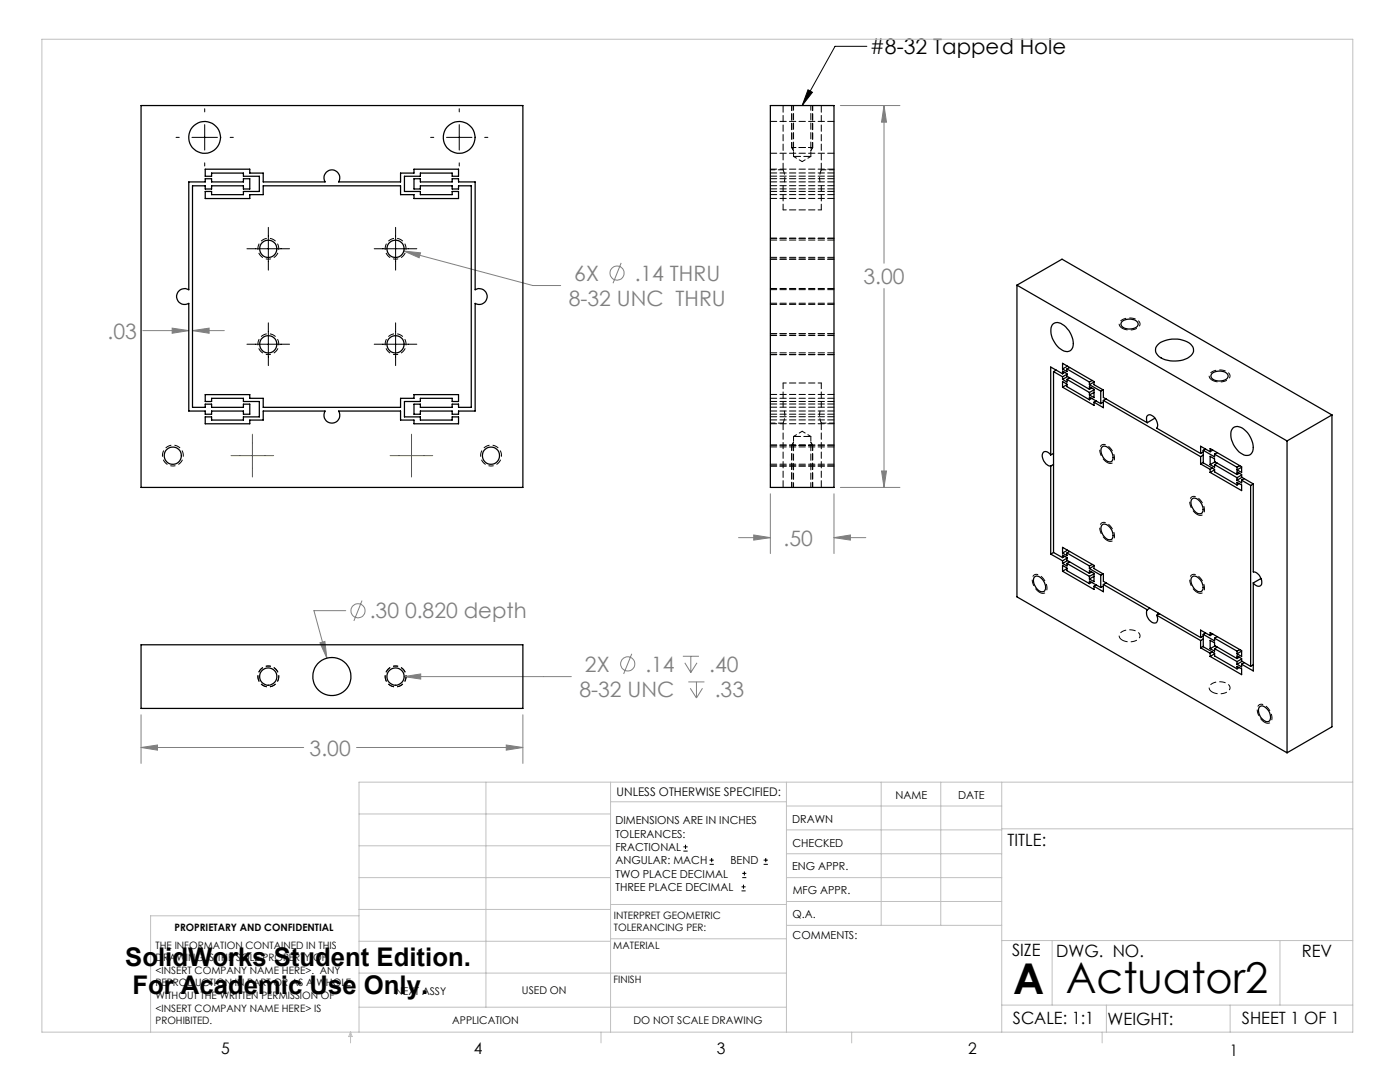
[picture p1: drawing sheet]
<svg xmlns="http://www.w3.org/2000/svg" width="279mm" height="216mm" viewBox="0 0 279 216" stroke-linecap="round" stroke-linejoin="round" font-family="sans-serif">
<g fill="none" stroke="#808080" stroke-width=".2">
<path d="M167.7 21.1h11.9M176.4 21.1l.5 3.3h-1zM176.4 21.1v31.4M80.6 50.1l3.3 .3-.3 1zM80.6 50.1l25.7 6.9h5.6M124 52.5l-1.7 4M176.4 57.6v39.7M28.5 66h9.2M34.4 65.5l3.3 .5-3.3 .5zM38.4 66l3.3-.5v1zM38.4 66h6.4M153.7 98.5v12"/>
<path d="M166.4 98.5v12M167.7 97.3h11.9M175.9 94h1l-.5 3.3zM72.2 119.8l-1.6 4.1M147.4 107.3h6.3M150.4 106.8l3.3 .5-3.3 .5zM166.4 107.3l3.3-.5v1zM166.4 107.3h6.4M63.9 128.3l.9-.3 .4 3.3zM69 121.8h-6.3l2.5 9.5M80.6 135l3.4-.5v1zM80.6 135h33.4"/>
<path d="M126.1 130.5l-1.6 4M136.3 131h3.2M136.7 132.3l1.2 1.9M137.4 136.1h3.2M137.8 137.3l1.2 2M137.9 131v3.2M139 136.1v3.2M139.1 132.3l-1.2 1.9M140.2 137.3l-1.2 2M28.2 149.2l3.2-.5v1zM28.2 142.6v9.7M28.2 149.2h32.4"/>
<path d="M71.2 149.2h33.2M101 148.7l3.4 .5-3.4 .5zM104.4 142.6v9.7"/>
<circle cx="123.1" cy="54.5" r="1.42"/>
<circle cx="71.4" cy="121.9" r="1.41"/>
<circle cx="125.3" cy="132.5" r="1.41"/>
</g>
<g fill="none" stroke="#000" stroke-width=".2">
<path d="M161.3 17.9l.8 .5-2 2.7zM173 9.2h-6.3l-6.6 11.9M35.1 27.4h.7M38.3 27.4h5.1M40.9 21.7v.6M40.9 24.9v5.1M40.9 32.5v.6M45.9 27.4h.7M85.9 27.4h.7M89.1 27.4h5.1M91.7 21.7v.6M91.7 24.9v5.1"/>
<path d="M91.7 32.5v.6M96.7 27.4h.7M49.3 49.6h8.5M53.6 45.4v8.5M74.7 49.6h8.5M79 45.4v8.5M49.3 68.7h8.5M53.6 64.4v8.6M74.7 68.7h8.5M79 64.4v8.6M136.4 169.8h.8M136.4 169h.8"/>
<path d="M136.8 168.6v.8M141.6 172.5h.9M141.6 171.6h.9M142 171.2v.8M148 177.8h.8M148 177h.8M148.1 175.1h.8M148.1 174.3h.8M148.4 176.5v.8M148.6 173.9v.8M152.4 172.5h.8M152.4 171.6h.8"/>
<path d="M152.8 171.2v.8"/>
</g>
<path d="M53.6 51.7a2.08 2.08 0 0 1-1.9-3.1 2.08 2.08 0 0 1 3.6-.1 2.08 2.08 0 0 1-1.5 3.2h-.2M79 51.7a2.08 2.08 0 0 1-1.9-3.1 2.08 2.08 0 0 1 3.6-.1 2.08 2.08 0 0 1-1.5 3.2h-.2M53.6 70.8a2.08 2.08 0 0 1-1.9-3.1 2.08 2.08 0 0 1 3.6-.2 2.08 2.08 0 0 1-1.5 3.2l-.2 .1M79 70.8a2.08 2.08 0 0 1-1.9-3.1 2.08 2.08 0 0 1 3.6-.2 2.08 2.08 0 0 1-1.5 3.2l-.2 .1M34.5 93a2.08 2.08 0 0 1-1.8-3.1 2.08 2.08 0 0 1 3.5-.2 2.08 2.08 0 0 1-1.5 3.3h-.2M98 93a2.08 2.08 0 0 1-1.8-3.1 2.08 2.08 0 0 1 3.5-.2 2.08 2.08 0 0 1-1.5 3.3h-.2M53.6 132.9a2.08 2.08 0 0 0-1.9 3.1 2.08 2.08 0 0 0 3.6 .1 2.08 2.08 0 0 0-1.5-3.2h-.2M53.6 132.9a2.08 2.08 0 0 1 1.8 3.1 2.08 2.08 0 0 1-3.6 .1 2.08 2.08 0 0 1 1.5-3.2h.3M79 132.9a2.08 2.08 0 0 0-1.9 3.1 2.08 2.08 0 0 0 3.6 .1 2.08 2.08 0 0 0-1.5-3.2h-.2M79 132.9a2.08 2.08 0 0 1 1.8 3.1 2.08 2.08 0 0 1-3.6 .1 2.08 2.08 0 0 1 1.5-3.2h.3" fill="none" stroke="#000" stroke-width=".2" stroke-dasharray="1.3 .6" stroke-dashoffset=".8" stroke-linecap="butt"/>
<path d="M224 65.5a.96 .96 0 0 1-.6-1.1 .96 .96 0 0 1 .9-.8 2.65 2.65 0 0 1 3.2 .8 1.41 1.41 0 0 1-1.7 1.4h-1l-.8-.3M241.9 75.9a.96 .96 0 0 1-.6-1.1 .96 .96 0 0 1 .9-.8 2.65 2.65 0 0 1 3.2 .8 1.41 1.41 0 0 1-1.6 1.4h-1l-.9-.3M220.9 92.3a2.73 2.73 0 0 1-1.2-3.4 1.41 1.41 0 0 1 2.1 .7 2.04 2.04 0 0 1 .2 2.8l-.5 .1-.6-.2M207.5 118.2a2.73 2.73 0 0 1-1.2-3.4 1.41 1.41 0 0 1 2 .8 2.04 2.04 0 0 1 .2 2.7l-.5 .1-.5-.2M220.9 107.8a2.73 2.73 0 0 1-1.2-3.3 1.41 1.41 0 0 1 2.1 .7 2.04 2.04 0 0 1 .2 2.7l-.5 .1-.6-.2M238.9 118.2a2.73 2.73 0 0 1-1.2-3.4 1.41 1.41 0 0 1 2 .8 2.04 2.04 0 0 1 .3 2.7l-.5 .1-.6-.2M238.9 102.6a2.73 2.73 0 0 1-1.2-3.3 1.41 1.41 0 0 1 2 .7 2.04 2.04 0 0 1 .3 2.7l-.5 .1-.6-.2M224 127.7a2.73 2.73 0 0 0 3.5-.6 1.41 1.41 0 0 0-1.7-1.4 2.04 2.04 0 0 0-2.4 1.2l.1 .4 .5 .4M241.9 138.1a2.73 2.73 0 0 0 3.5-.6 1.41 1.41 0 0 0-1.6-1.4 2.04 2.04 0 0 0-2.5 1.1l.2 .5 .4 .4M252.4 144.1a2.73 2.73 0 0 1-1.2-3.3 1.41 1.41 0 0 1 2 .7 2.04 2.04 0 0 1 .2 2.7l-.5 .1-.5-.2" fill="none" stroke="#000" stroke-width=".2" stroke-dasharray="1.3 .6" stroke-dashoffset=".1" stroke-linecap="butt"/>
<g fill="none" stroke="#c0c0c0" stroke-width=".2">
<path d="M8.4 7.8h261.6v198.2h-261.6zM97 156.1v44.9M121.8 156.1v49.9M121.8 160h35.2M157 156.1v49.9M175.9 156.1v28.5M187.7 156.1v28.5M199.9 156.1v49.9M270 156.1h-198.4v49.9M71.6 175.1h50.2M71.6 168.8h50.2M71.6 162.4h50.2"/>
<path d="M157 170.4h42.9M157 165.6h42.9M157 160.8h42.9M157 175.1h42.9M157 179.9h42.9M199.9 165.4h70.1M71.6 194.2h85.4M71.6 187.8h50.2M71.6 181.5h50.2M71.6 182.7h-41.5v23.3M121.8 187.3h35.2M121.8 180.5h35.2"/>
<path d="M157 184.6h42.9M199.9 187.7h70.1M210 187.7v12.9M255.4 187.7v12.9M70 206v2.1M70 206l.3 .8h-.7zM71.6 201h85.4M119.9 206v2.1M170 206v2.1M199.9 200.6h70.1M220 206v2.1M220.8 200.6v5.4"/>
<path d="M245.5 200.6v5.4"/>
</g>
<path d="M153.7 47.5h12.7M153.7 51.7h12.7M153.7 66.6h12.7M153.7 70.8h12.7M153.7 88.8h12.7M153.7 93h12.7" fill="none" stroke="#000" stroke-width=".2" stroke-dasharray="1.3 .6"/>
<path d="M158 21.1v8.3M162.2 21.1v8.3M158 97.3v-8.4M162.2 97.3v-8.4" fill="none" stroke="#000" stroke-width=".2" stroke-dasharray="1.3 .6" stroke-dashoffset=".3"/>
<path d="M158 29.4l.4 .6M162.2 29.4l-.4 .6M158 88.9l.4-.6M162.2 88.9l-.4-.6" fill="none" stroke="#000" stroke-width=".2" stroke-dasharray="1.3 .6" stroke-dashoffset=".4"/>
<path d="M158 29.4h4.2M162.2 88.9h-4.2" fill="none" stroke="#000" stroke-width=".2" stroke-dasharray="1.3 .6" stroke-dashoffset=".5"/>
<path d="M46.1 90.9h8.5M50.4 86.6v8.6M77.9 90.9h8.5M82.1 86.6v8.6" fill="none" stroke="#808000" stroke-width=".2"/>
<path d="M80.6 50.1l3 1.3 .3-1zM34.4 65.5l3.3 .5-3.3 .5zM38.4 66l3.3-.5v1zM175.9 94h1l-.5 3.3zM176.4 21.1l.5 3.3h-1zM150.4 106.8l3.3 .5-3.3 .5zM166.4 107.3l3.3-.5v1zM28.2 149.2l3.2-.5v1zM101 148.7l3.4 .5-3.4 .5zM63.9 128.3l1.3 3-.4-3.3zM80.6 135l3.4 .5v-1z" fill="#808080"/>
<path d="M161.3 17.9l.8 .5-2 2.7z" fill="#000"/>
<g fill="none" stroke="#000" stroke-width=".25">
<path d="M28.2 21.1h76.2v76.2h-76.2zM37.7 36.3h3.3v-.6h1.2v.6h6.4v-.6h1.2v2h-1.2v-.6h-6.4v.6h-1.2v-.6h-2.6v44.2h2.6v-.7h1.2v.7h6.4v-.7h1.2v2.1h-1.2v-.7h-6.4v.7h-1.2v-.7h-3.3v-21.5a1.6 1.6 0 0 1-2.5-1.3 1.6 1.6 0 0 1 2.5-1.4zM41 33.8h8.8v.7h2.7v1.8h12.4a1.59 1.59 0 0 1 1.3-2.4 1.59 1.59 0 0 1 1.4 2.4h12.3v-1.8h2.7v-.7h8.9v1.4h-1.3v-.7h-6.3v.7h-3.2v3h3.2v.6h6.3v-.6h1.3v1.4h-8.9v-.8h-2.7v-1.7h-27.4v1.7h-2.7v.8h-8.8v-1.4h1.2v.6h6.4v-.6h3.2v-3h-3.2v-.7h-6.4v.7h-1.2zM82.6 35.7h1.3v.6h6.3v-.6h1.3v.6h3.3v21.5a1.59 1.59 0 0 1 2.4 1.4 1.59 1.59 0 0 1-2.4 1.3v21.5h-3.3v.7h-1.3v-.7h-6.3v.7h-1.3v-2.1h1.3v.7h6.3v-.7h1.3v.7h2.6v-44.2h-2.6v.6h-1.3v-.6h-6.3v.6h-1.3zM153.7 21.1h12.7v76.2h-12.7zM203 56.9l53.9 31.1M203 56.9v62.2l53.9 31.1M203 56.9l8.9-5.2 53.9 31.1M41 78.7h8.8v.8h2.7v1.8h27.4v-1.8h2.7v-.8h8.9v1.4h-1.3v-.6h-6.3v.6h-3.2v3.1h3.2v.6h6.3v-.6h1.3v1.4h-8.9v-.8h-2.7v-1.8h-12.3a1.59 1.59 0 0 1-1.4 2.4 1.59 1.59 0 0 1-1.3-2.4h-12.4v1.8h-2.7v.8h-8.8v-1.4h1.2v.6h6.4v-.6h3.2v-3.1h-3.2v-.6h-6.4v.6h-1.2zM210 64.8a1.59 1.59 0 0 1 2.4 .1 4.3 4.3 0 0 1 1.6 4.7 1.42 1.42 0 0 1-2.3 .1 4.2 4.2 0 0 1-1.7-4.9zM210.3 74.2v36M210.3 74.2l1.8 1"/>
<path d="M210.8 73.8l-.5 .4M212.1 73.6v-1.1l6.2 3.6v.7l1.9 1v1.5l8.8 5M212.1 77.3l6.2 3.6v-.6M212.1 74.6v-.6l.8 .6v.5l4.5 2.6M212.1 75.2v.5M212.1 77.3v-1.2l.8 .6v.5l4.5 2.6M212.1 73.6l.8 .6v-.6M212.1 75.7l.8 .5v-.5M212.1 74.6l-2.4-1.4v17.6M212.5 74.3l-.4 .3M212.9 73.6l4.5 2.6M212.9 75.7l4.5 2.6"/>
<path d="M212.9 76.8l-.8 .5M212.9 74.7l-.8 .5M213 73.1l-.9 .5M213 75.1l-.9 .6M213.5 73.3l-.6 .3M213.5 75.4l-.6 .3M217.4 77.7v-.5l.9 .5v1.6l-.9-.5M217.4 76.2v.6M217.4 78.3v.5M217.4 79.8v-.6l2.3 1.3M217.4 76.8l2.3 1.2M217.9 77.4l-.5 .3"/>
<path d="M217.9 79.5l-.5 .3M218 75.9l-.6 .3M218.3 76.2l-.9 .6M218.3 78.3l-.9 .5M218.3 77.8l-.9 .5M219.7 78v2.5M220.1 77.8l-.4 .2M220.2 79.9v1.5l-1.9-1.1M220.2 79.9l19.4 11.2M220.8 79.6l-.6 .3M223.9 64.2a2.23 2.23 0 0 1 3.2 .3 1.29 1.29 0 0 1-1.6 1.2 1.49 1.49 0 0 1-1.8-1.1zM231 68.9a5.4 5.4 0 0 1 6.8 0 1.45 1.45 0 0 1-.5 2.3 5.5 5.5 0 0 1-6.2-.3 1.43 1.43 0 0 1-.1-2z"/>
<path d="M241.8 74.6a2.23 2.23 0 0 1 3.3 .3 1.28 1.28 0 0 1-1.6 1.1 1.48 1.48 0 0 1-1.8-1zM209.7 90.8l-.2-.3a.83 .83 0 0 0-1.2-.3 .83 .83 0 0 0-.2 1.2 1.91 1.91 0 0 0 1.6 1.6M209.7 93v17.6M210.3 90.5l-.6 .3M210.3 92.7l-.6 .3M218.8 80l-.5 .3M220 89.2a1.32 1.32 0 0 1 1.8 .8 1.54 1.54 0 0 1 0 2.1 2.06 2.06 0 0 1-2.1-2.2zM220.2 80.2l-.5 .3M229 84.3l-.2-.3a.78 .78 0 0 1 .2-1.1 .78 .78 0 0 1 1 .1 2.11 2.11 0 0 1 .9 2.4l8.7 5.1M230.5 83.4l-1.5 .9M237.9 99.6a1.32 1.32 0 0 1 1.8 .8 1.54 1.54 0 0 1 0 2.1 2.06 2.06 0 0 1-2-2.2zM239.6 91.1v1.5"/>
<path d="M239.6 92.6l1.9 1.1M240.1 89.9v2.5l2.3 1.3v.5l4.5 2.6M240.1 89.9l2.3 1.3v-.6M240.1 90.2l-.5 .3M240.1 92.3l-.5 .3M240.1 90.8l-.5 .3M240.6 89.6l-.5 .3M241.5 94.3l6.3 3.6v-1.1l-.9-.6v.6M241.5 90.1l-1.9-1.1v1.5M241.5 90.1v-.6l6.3 3.6v1.2l-.9-.5M241.5 92.7v-1.6l.9 .5v.5l4.5 2.6M241.5 93.7v.6"/>
<path d="M241.5 92.7l.9 .5v-.5M241.9 93.4l-.4 .3M242 89.8l-.5 .3M242.4 90.6l4.5 2.6M242.4 92.7l4.5 2.6M242.4 93.8l-.9 .5M242.5 92.1l-1 .6M242.9 90.3l-.5 .3M242.9 92.4l-.5 .3M246.1 85.3a2 2 0 0 1 2.5 .7 4.3 4.3 0 0 1 1.3 4.3 1.46 1.46 0 0 1-2.3 .1 4.6 4.6 0 0 1-1.8-4.6zM246.9 94.7v-.5l.9 .5v.5l2.3 1.4M246.9 95.8l.9 .5v-.5"/>
<path d="M246.9 93.2v.6M246.9 95.3v.5M247.3 94.4l-.4 .3M247.3 96.5l-.4 .3M247.4 92.9l-.5 .3M247.8 95.8l1.8 1.1M247.8 93.2l-.9 .6M247.8 94.8l-.9 .5M247.9 95.2l-1 .6M248.3 95.5l-.5 .3M249.6 96.9v36.1M250.1 96.6v17.5a2.02 2.02 0 0 1 1.5 2.7l-.3 .2-.5-.1-.7-.6"/>
<path d="M250.1 96.6l-.5 .3M256.9 88v62.2M265.8 82.8v62.2l-8.9 5.2M265.8 82.8l-8.9 5.2M206.5 115.1a1.32 1.32 0 0 1 1.8 .9 1.54 1.54 0 0 1 0 2 2.06 2.06 0 0 1-2.1-2.2zM209.7 110.6l2.4 1.3M210.3 110.2l1.8 1.1M210.3 110.2l-.6 .4M212.1 110.3v-1.1l6.2 3.6v.7l1.9 1v1.5l19.4 11.2M212.1 114l6.2 3.6v-.6M212.1 111.3v-.5l.8 .5v.5l4.5 2.6M212.1 111.9v.5"/>
<path d="M212.1 114v-1.2l.8 .5v.6l4.5 2.6M212.1 110.3l.8 .6v-.6M212.1 112.4l.8 .5v-.5M212.5 111l-.4 .3M212.9 112.4l4.5 2.6M212.9 110.3l4.5 2.6M212.9 113.5l-.8 .5M212.9 111.4l-.8 .5M213 109.8l-.9 .5M213 111.9l-.9 .5M213.5 110l-.6 .3M213.5 112.1l-.6 .3"/>
<path d="M217.4 114.4v-.5l.9 .5v1.7l-.9-.6M217.4 112.9v.6M217.4 115v.5M217.4 116.5v-.5l2.3 1.2M217.4 113.5l2.3 1.3M217.9 114.1l-.5 .3M217.9 116.2l-.5 .3M218 112.6l-.6 .3M218.3 112.9l-.9 .6M218.3 115l-.9 .5M218.3 114.5l-.9 .5M218.8 116.7l-.5 .3"/>
<path d="M219.7 114.8v2.4M220 104.7a1.32 1.32 0 0 1 1.8 .9 1.54 1.54 0 0 1 0 2.1 2.06 2.06 0 0 1-2.1-2.3zM220.1 114.5l-.4 .3M220.2 116.6v1.5l-1.9-1.1M220.2 116.6l8.8 5.1M220.2 116.9l-.5 .3M220.8 116.3l-.6 .3M237.9 115.1a1.34 1.34 0 0 1 1.8 .8 1.58 1.58 0 0 1 0 2.1 2.06 2.06 0 0 1-2-2.2zM250.1 116.3v17.6l-2.3-1.4M251.7 115.4l-1.6 .9M28.2 128.7h76.2v12.7h-76.2zM229 121.7a2.02 2.02 0 0 0 1.5 2.6 .97 .97 0 0 0 .4-1.5"/>
<path d="M229.5 121.4l-.5 .3M230.9 122.8l8.7 5M231 122.2l.2 .4M231.4 122.4l-.5 .4M239.6 127.8v1.5M239.6 129.3l1.9 1.1M240.1 126.6l2.3 1.3v-.5M240.1 126.6v2.4l2.3 1.4v.5l4.5 2.6M240.1 126.9l-.5 .3M240.1 129l-.5 .3M240.1 127.5l-.5 .3M240.6 126.3l-.5 .3"/>
<path d="M241.5 126.8l-1.9-1.1v1.5M241.5 126.8v-.6l6.3 3.6v1.2l-.9-.5M241.5 129.4v-1.6l.9 .5v.5l4.5 2.6M241.5 130.4v.6M241.5 131l6.3 3.6v-1.1l-.9-.5v.5M241.5 129.4l.9 .5v-.5M241.9 130.1l-.4 .3M242 126.5l-.5 .3M242.4 129.4l4.5 2.6M242.4 127.4l4.5 2.5M242.4 130.5l-.9 .5M242.5 128.9l-1 .5"/>
<path d="M242.9 127l-.5 .4M242.9 129.1l-.5 .3M246.9 131.4v-.5l.9 .5v.5l1.8 1.1M246.9 132.5l.9 .6v-.6M246.9 129.9v.6M246.9 132v.5M247.3 131.1l-.4 .3M247.3 133.2l-.4 .3M247.4 129.6l-.5 .3M247.8 129.9l-.9 .6M247.8 131.5l-.9 .5M247.9 132l-1 .5"/>
<path d="M248.3 132.2l-.5 .3M250.1 132.6l-.5 .4M251.4 141a1.34 1.34 0 0 1 1.8 .9 1.58 1.58 0 0 1 0 2.1 2.12 2.12 0 0 1-2.1-2.3z"/>
<circle cx="40.8" cy="27.4" r="3.2"/>
<circle cx="91.6" cy="27.4" r="3.2"/>
<circle cx="53.5" cy="49.7" r="1.72"/>
<circle cx="78.9" cy="49.7" r="1.72"/>
<circle cx="53.5" cy="68.7" r="1.72"/>
<circle cx="78.9" cy="68.7" r="1.72"/>
<circle cx="34.5" cy="90.9" r="1.72"/>
<circle cx="98" cy="90.9" r="1.72"/>
<circle cx="53.5" cy="135" r="1.74"/>
<circle cx="66.2" cy="135" r="3.8"/>
<circle cx="78.9" cy="135" r="1.74"/>
</g>
<g fill="none" stroke="#000" stroke-width=".2" stroke-dasharray="1.3 .6">
<path d="M153.7 30.6h12.7M166.4 36.3h-12.7M166.4 37.1h-12.7M166.4 35.7h-12.7M166.4 37.7h-12.7M166.4 33.8h-12.7M166.4 35.1h-12.7M166.4 39.6h-12.7M166.4 38.2h-12.7M166.4 38.8h-12.7M166.4 34.5h-12.7M166.4 24.2h-12.7"/>
<path d="M153.7 51.4h12.7M166.4 57.8h-12.7M166.4 57.6h-12.7M166.4 47.9h-12.7M153.7 60.5h12.7M153.7 60.7h12.7M153.7 70.4h12.7M166.4 78.7h-12.7M166.4 79.5h-12.7M166.4 66.9h-12.7M153.7 92.6h12.7M166.4 82h-12.7"/>
<path d="M166.4 81.2h-12.7M166.4 83.2h-12.7M166.4 84.6h-12.7M166.4 80.6h-12.7M166.4 82.6h-12.7M166.4 80.1h-12.7M166.4 83.8h-12.7M166.4 89.2h-12.7"/>
</g>
<path d="M156.3 21.1v12.8M158.4 31.2h3.4M163.9 33.9v-12.8M156.3 84.4v12.9M161.8 87.1h-3.4M163.9 97.3v-12.9" fill="none" stroke="#000" stroke-width=".2" stroke-dasharray="1.3 .6" stroke-dashoffset="-.1"/>
<path d="M156.5 36.3l.1-1-.3-1.4M163.9 33.9l-.3 1.4 .1 1M156.5 82l.1 1-.3 1.4M163.9 84.4l-.3-1.4 .1-1" fill="none" stroke="#000" stroke-width=".2" stroke-dasharray="1.3 .6" stroke-dashoffset=".4"/>
<path d="M158.4 31.2l1.7 1M160.1 32.2l1.7-1M156.3 41.9h7.6M156.3 76.4h7.6M160.1 86.1l-1.7 1M161.8 87.1l-1.7-1" fill="none" stroke="#000" stroke-width=".2" stroke-dasharray="1.3 .6" stroke-dashoffset=".6"/>
<path d="M156.3 33.9h-2.6M158.4 21.1v10.1M161.8 31.2v-10.1M166.4 33.9h-2.5M153.7 84.4h2.6M158.4 87.1v10.2M161.8 97.3v-10.2M163.9 84.4h2.5" fill="none" stroke="#000" stroke-width=".2" stroke-dasharray="1.3 .6" stroke-dashoffset=".3"/>
<path d="M156.3 37.1v4.8M163.9 41.9v-4.8M156.3 76.4v4.8M163.9 81.2v-4.8" fill="none" stroke="#000" stroke-width=".2" stroke-dasharray="1.3 .6" stroke-dashoffset=".1"/>
<g font-size="8.5">
<text x="202.2" y="198.3">A</text>
<text x="212.7" y="198.1">Actuator2</text>
</g>
<g font-size="5.1">
<text x="25" y="192.7">SolidWorks Student Edition.</text>
<text x="26.4" y="198.3">For Academic Use Only.</text>
</g>
<text font-size="4.2" x="173.6" y="10.8">#8-32 Tapped Hole</text>
<g font-size="4.2" fill="#808080">
<text x="114.6" y="56">6X</text>
<text x="126.7" y="56">.14 THRU</text>
<text x="172.3" y="56.6">3.00</text>
<text x="113.5" y="61.1">8-32 UNC THRU</text>
<text x="21.5" y="67.6">.03</text>
<text x="156.4" y="108.9">.50</text>
<text x="73.8" y="123.4">.30 0.820 depth</text>
<text x="116.7" y="134">2X</text>
<text x="128.8" y="134">.14</text>
<text x="141.5" y="134">.40</text>
<text x="115.6" y="139.1">8-32 UNC</text>
<text x="142.6" y="139.1">.33</text>
<text x="61.8" y="150.8">3.00</text>
</g>
<g font-size="3.4">
<text x="201.1" y="168.8">TITLE:</text>
<text x="202" y="190.8">SIZE</text>
<text x="210.8" y="190.9">DWG. NO.</text>
<text x="259.8" y="191">REV</text>
<text x="202.1" y="204.4">SCALE: 1:1</text>
<text x="221" y="204.5">WEIGHT:</text>
<text x="247.8" y="204.4">SHEET 1 OF 1</text>
</g>
<g font-size="3.2">
<text x="44.2" y="210.4">5</text>
<text x="94.6" y="210.3">4</text>
<text x="143.1" y="210.4">3</text>
<text x="193.2" y="210.3">2</text>
<text x="245.4" y="210.6">1</text>
</g>
<text font-size="2.4" x="123.1" y="158.9">UNLESS OTHERWISE SPECIFIED:</text>
<g font-size="2.2">
<text x="178.7" y="159.4">NAME</text>
<text x="191.2" y="159.4">DATE</text>
<text x="122.8" y="164.5">DIMENSIONS ARE IN INCHES</text>
<text x="122.8" y="167.1">TOLERANCES:</text>
<text x="158.1" y="164.2">DRAWN</text>
<text x="122.8" y="169.8">FRACTIONAL</text>
<text x="122.8" y="172.5">ANGULAR: MACH</text>
<text x="145.8" y="172.5">BEND</text>
<text x="158.1" y="173.7">ENG APPR.</text>
<text x="158.2" y="169.1">CHECKED</text>
<text x="122.8" y="175.1">TWO PLACE DECIMAL</text>
<text x="122.8" y="177.8">THREE PLACE DECIMAL</text>
<text x="158.2" y="178.4">MFG APPR.</text>
<text x="158.2" y="183.2">Q.A.</text>
<text x="158.2" y="187.4">COMMENTS:</text>
</g>
<g font-size="2.1">
<text x="78.8" y="198.5">NEXT ASSY</text>
<text x="104.2" y="198.4">USED ON</text>
<text x="90.2" y="204.3">APPLICATION</text>
<text x="126.4" y="204.3">DO NOT SCALE DRAWING</text>
</g>
<g font-size="2">
<text x="34.8" y="185.7">PROPRIETARY AND CONFIDENTIAL</text>
<text x="122.5" y="183.3">INTERPRET GEOMETRIC</text>
<text x="122.5" y="185.9">TOLERANCING PER:</text>
<text x="31.1" y="189.3">THE INFORMATION CONTAINED IN THIS</text>
<text x="31.1" y="191.8">DRAWING IS THE SOLE PROPERTY OF</text>
<text x="122.4" y="189.4">MATERIAL</text>
<text x="31.1" y="194.3">&lt;INSERT COMPANY NAME HERE&gt;. ANY</text>
<text x="31.1" y="196.8">REPRODUCTION IN PART OR AS A WHOLE</text>
<text x="122.4" y="196.2">FINISH</text>
<text x="31.1" y="199.4">WITHOUT THE WRITTEN PERMISSION OF</text>
<text x="31.1" y="201.9">&lt;INSERT COMPANY NAME HERE&gt; IS</text>
<text x="31.1" y="204.4">PROHIBITED.</text>
</g>
</svg>
